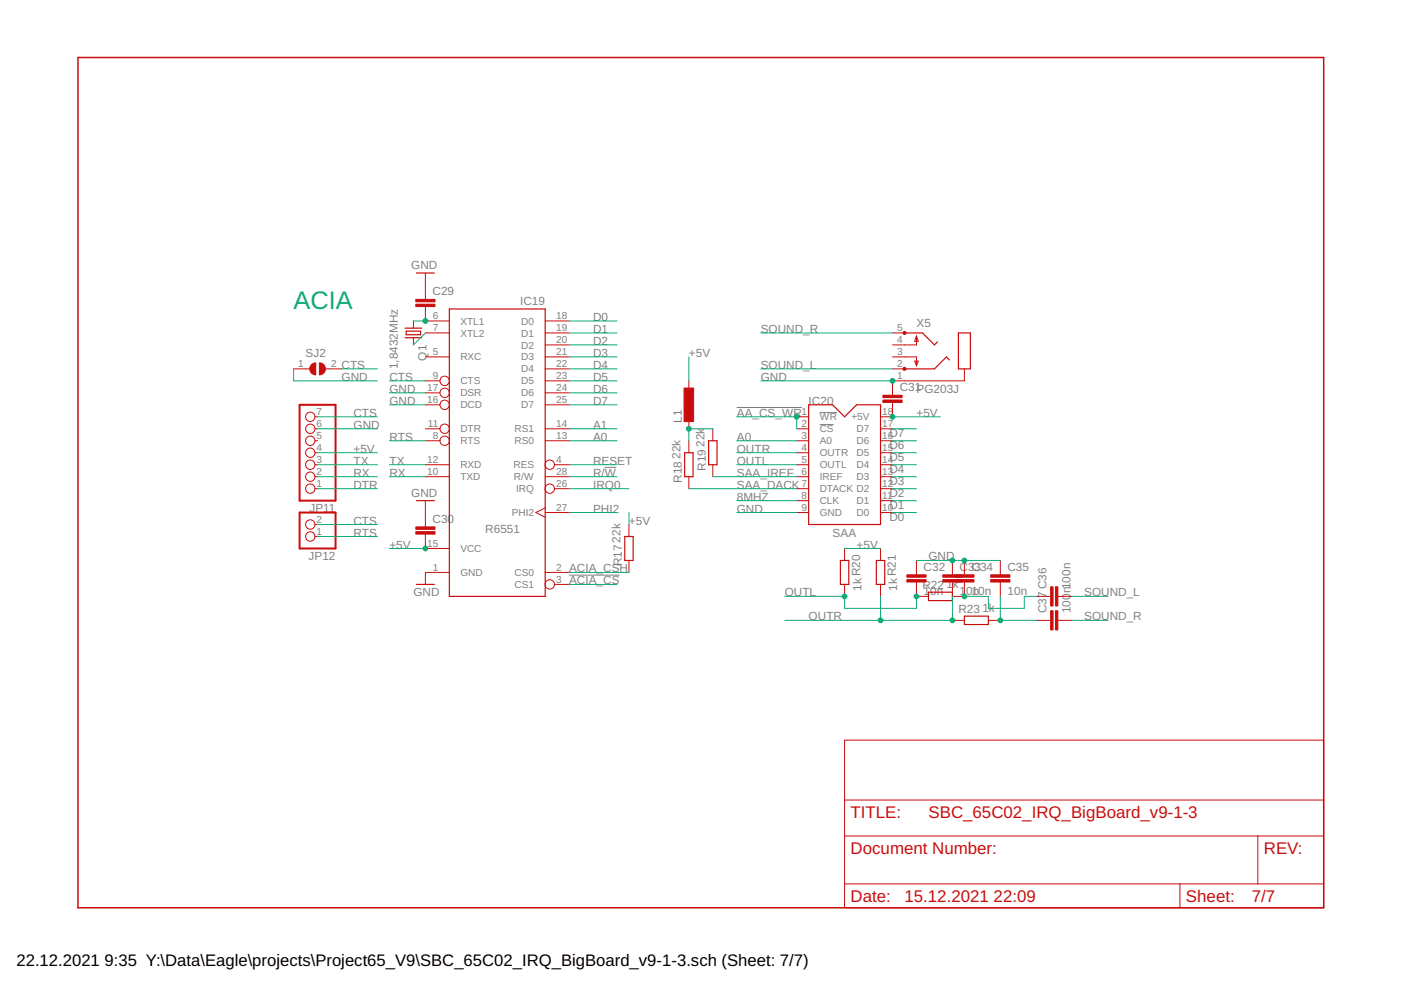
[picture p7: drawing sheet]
<svg xmlns="http://www.w3.org/2000/svg" width="297mm" height="210mm" viewBox="0 0 297 210" stroke-linecap="round" stroke-linejoin="round" font-family="sans-serif">
<path d="M128.2 99.1h2.4M156.2 86.4h13.8M173.8 87.5h3.7M173.8 90h2.9M120.7 121.9h10.7" fill="none" stroke="#808080" stroke-width=".21"/>
<g fill="#c90d0c" stroke="#c90d0c" stroke-width=".21">
<path d="M67.7 76.9a1.27 1.27 0 0 1 1.3 1.3 1.27 1.27 0 0 1-1.3 1.3z" fill-rule="evenodd"/>
<path d="M66 77.4l.5-.4 .5-.1v2.6a1.26 1.26 0 0 1-1.2-.8 1.26 1.26 0 0 1 .2-1.3z" fill-rule="evenodd"/>
<circle cx="191.8" cy="78.2" r=".33"/>
<circle cx="191.8" cy="70.6" r=".33"/>
</g>
<g fill="none" stroke="#c90d0c" stroke-width=".21">
<path d="M90.2 57.9v5.6M62.3 78.2h3.4M69 78.2h3.4M87.7 68.1v1.5M87.7 71.6v1.5M90.2 75.7h5.1M90.2 65v3.1h5.1M90.2 70.6h5.1M115.6 78.2h5.1M115.6 75.7h5.1M115.6 68.1h5.1M115.6 70.6h5.1"/>
<path d="M115.6 73.1h5.1M189.2 78.2h2.6M189.2 75.7h5.1v1.9M189.2 70.6h2.6M193.9 76.6h.8l-.4 1zM194.3 71.2v1.9h-5.1M194.3 71.2l.4 1.2h-.8zM204.5 78.2v2.6h-15.3v3M66.8 93.5h.5M66.8 90.9h.5M66.8 98.5h.5M66.8 96h.5"/>
<path d="M66.8 88.4h.5M90.2 93.5h3.1M90.2 90.9h3.1M90.2 83.3h3.1M90.2 98.5h5.1M90.2 80.8h3.1M90.2 85.8h3.1M115.6 93.5h5.1M115.6 90.9h5.1M115.6 83.3h5.1M115.6 80.8h5.1M115.6 85.8h5.1"/>
<path d="M117.6 98.5h3.1M146 80.8v2.5M146 88.4v2.5M146 93.5v2.5M151.1 90.9v2.6M151.1 98.5v2.6M168.9 93.5h2.5M168.9 90.9h2.5M168.9 98.5h2.5M168.9 96h2.5M168.9 88.4h2.5M186.7 93.5h2.5"/>
<path d="M186.7 90.9h2.5M186.7 98.5h2.5M186.7 96h2.5M189.2 85.3v3.1h-2.5M66.8 103.6h.5M66.8 101.1h.5M66.8 113.7h.5M66.8 111.2h.5M90.2 101.1h5.1M90.2 113.2v3.1h5.1M90.2 106.2v5.5M115.6 107.7l-2 1 2 1"/>
<path d="M115.6 108.7h5.1M115.6 101.1h5.1M117.6 103.6h3.1M133.3 111.2v2.5M133.3 118.8v2.6M146 101.1v2.5M168.9 103.6h2.5M168.9 108.7h2.5M168.9 101.1h2.5M168.9 106.2h2.5M179.1 116.3v2.5M186.7 103.6h2.5"/>
<path d="M186.7 108.7h2.5M186.7 101.1h2.5M186.7 106.2h2.5M186.7 116.3v2.5M194.3 118.8v3.1M201.9 118.8v3.1M204.5 118.8v3.1M212.1 118.8v3.1M95.3 121.4h-5.1v2.5M115.6 121.4h5.1M117.6 123.9h3.1M179.1 123.9v2.5"/>
<path d="M186.7 123.9v2.5M194.3 123.4v3h2.5M201.9 123.4v3h2.6v-3M201.9 131.5h2.6M209.5 131.5h2.6M212.1 123.4v3M219.7 126.4h3.1M219.7 131.5h3.1M224.3 126.4h3M224.3 131.5h3M179.1 156.9h101.5v35.6h-101.5zM179.1 177.2h101.5"/>
<path d="M179.1 169.6h101.5M266.7 177.2v10.2M179.1 187.4h101.5M250.2 187.4v5.1"/>
<circle cx="65.8" cy="96" r=".99"/>
<circle cx="65.8" cy="98.5" r=".99"/>
<circle cx="65.8" cy="93.5" r=".99"/>
<circle cx="65.8" cy="88.4" r=".99"/>
<circle cx="65.8" cy="90.9" r=".99"/>
<circle cx="94.3" cy="90.9" r=".99"/>
<circle cx="94.3" cy="93.5" r=".99"/>
<circle cx="94.3" cy="83.3" r=".99"/>
<circle cx="94.3" cy="85.8" r=".99"/>
<circle cx="94.3" cy="80.8" r=".99"/>
<circle cx="116.6" cy="98.5" r=".99"/>
<circle cx="65.8" cy="111.2" r=".99"/>
<circle cx="65.8" cy="113.7" r=".99"/>
<circle cx="65.8" cy="101.1" r=".99"/>
<circle cx="65.8" cy="103.6" r=".99"/>
<circle cx="116.6" cy="103.6" r=".99"/>
<circle cx="116.6" cy="123.9" r=".99"/>
</g>
<g fill="none" stroke="#c90d0c" stroke-width=".25">
<path d="M88.3 57.9h3.8M85.9 71.6h3.5M85.9 69.6h3.5M86.1 70.2h3.1v.8h-3.1zM95.3 65.5h20.3v60.9h-20.3zM191.8 70.6h3.8l2.5 2.5 .7-.6M201.3 76.3l-.6-.6-2.6 2.5h-6.3M203.2 70.6h2.5v7.6h-2.5zM145.2 96h1.7v5.1h-1.7zM150.2 93.5h1.8v5h-1.8zM171.4 85.8h5.1l2.6 2.6 2.5-2.6h5.1v25.4h-15.3zM88.3 106.2h3.8"/>
<path d="M132.5 113.7h1.7v5.1h-1.7zM178.2 118.8h1.8v5.1h-1.8zM185.8 118.8h1.8v5.1h-1.8zM88.3 123.9h3.8M196.8 125.6h5.1v1.7h-5.1zM204.5 130.6h5v1.8h-5z"/>
</g>
<path d="M63.5 85.8h7.6v20.4h-7.6zM63.5 108.7h7.6v7.6h-7.6z" fill="none" stroke="#c90d0c" stroke-width=".42"/>
<path d="M16.5 12.2h264.1v180.3h-264.1z" fill="none" stroke="#c90d0c" stroke-width=".32"/>
<g fill="#c90d0c" stroke="#c90d0c" stroke-width=".21">
<path d="M192.3 122.9h4v.5h-4z"/>
<path d="M192.3 121.9h4v.5h-4z"/>
<path d="M199.9 122.9h4.1v.5h-4.1z"/>
<path d="M199.9 121.9h4.1v.5h-4.1z"/>
<path d="M210.1 122.9h4v.5h-4z"/>
<path d="M210.1 121.9h4v.5h-4z"/>
<path d="M202.4 122.9h4.1v.5h-4.1z"/>
<path d="M202.4 121.9h4.1v.5h-4.1z"/>
<path d="M223.8 124.4h.5v4.1h-.5z"/>
<path d="M222.8 124.4h.5v4.1h-.5z"/>
<path d="M223.8 129.5h.5v4.1h-.5z"/>
<path d="M222.8 129.5h.5v4.1h-.5z"/>
<path d="M88.2 64.5h4v.5h-4z"/>
<path d="M88.2 63.5h4v.5h-4z"/>
<path d="M88.2 112.7h4v.5h-4z"/>
<path d="M88.2 111.7h4v.5h-4z"/>
<path d="M187.2 84.8h4.1v.5h-4.1z"/>
<path d="M187.2 83.8h4.1v.5h-4.1z"/>
<path d="M145 82.3h2.1v7.1h-2.1z"/>
</g>
<g fill="none" stroke="#0dab76" stroke-width=".21">
<path d="M62.3 78.2v2.6h17.7M72.4 78.2h7.6M87.7 68.1h2.5M90.2 70.6l-2.5 2.5M120.7 68.1h10.1M120.7 70.6h10.1M120.7 73.1h10.1M120.7 75.7h10.1M120.7 78.2h10.1M146 75.7v5.1M161.3 70.6h27.9M161.3 78.2h27.9"/>
<path d="M67.3 90.9h12.7M67.3 96h12.7M67.3 88.4h12.7M67.3 98.5h12.7M82.6 80.8h7.6M82.6 83.3h7.6M82.6 85.8h7.6M82.6 98.5h7.6M82.6 93.5h7.6M120.7 80.8h10.1M120.7 83.3h10.1M120.7 85.8h10.1"/>
<path d="M120.7 90.9h10.1M120.7 98.5h10.1M120.7 93.5h10.1M151.1 90.9h-5.1v2.6M156.2 96h12.7M156.2 88.4h12.7v2.5M156.2 98.5h12.7M156.2 93.5h12.7M161.3 80.8h27.9M189.2 90.9h5.1M189.2 96h5.1M189.2 88.4h10.2"/>
<path d="M189.2 98.5h5.1M189.2 93.5h5.1M67.3 101.1h12.7M67.3 103.6h12.7M67.3 111.2h12.7M67.3 113.7h12.7M82.6 116.3h7.6M82.6 101.1h7.6M120.7 108.7h10.1M120.7 101.1h10.1M120.7 103.6h12.6M133.3 108.7v2.5"/>
<path d="M146 103.6h22.9M151.1 101.1h17.8M156.2 108.7h12.7M156.2 106.2h12.7M179.1 116.3h7.6M189.2 108.7h5.1M189.2 101.1h5.1M189.2 106.2h5.1M189.2 103.6h5.1M194.3 118.8h17.8M120.7 123.9h10.1M120.7 121.4h12.6"/>
<path d="M166.4 126.4h12.7v2.6h15.2v-2.6M186.7 126.4v5.1M201.9 126.4v5.1h-35.5M204.5 126.4h5v2.6h7.7v-2.6h2.5M212.1 126.4v5.1h7.6M227.3 131.5h7.6M227.3 126.4h7.6"/>
</g>
<g fill="#0dab76" stroke="#0dab76" stroke-width=".21">
<circle cx="189.2" cy="80.8" r=".51"/>
<circle cx="201.9" cy="118.8" r=".51"/>
<circle cx="204.5" cy="118.8" r=".51"/>
<circle cx="90.2" cy="116.3" r=".51"/>
<circle cx="189.2" cy="88.4" r=".51"/>
<circle cx="90.2" cy="68.1" r=".51"/>
<circle cx="186.7" cy="131.5" r=".51"/>
<circle cx="201.9" cy="131.5" r=".51"/>
<circle cx="179.1" cy="126.4" r=".51"/>
<circle cx="194.3" cy="126.4" r=".51"/>
<circle cx="204.5" cy="126.4" r=".51"/>
<circle cx="212.1" cy="131.5" r=".51"/>
<circle cx="168.9" cy="88.4" r=".51"/>
<circle cx="146" cy="90.9" r=".51"/>
</g>
<text font-size="5.4" fill="#0dab76" x="62.3" y="65.5">ACIA</text>
<g font-size="3.6" fill="#c90d0c">
<text x="180.3" y="173.4">TITLE:</text>
<text x="196.8" y="173.4">SBC_65C02_IRQ_BigBoard_v9-1-3</text>
<text x="180.3" y="181.1">Document Number:</text>
<text x="268" y="181.1">REV:</text>
<text x="180.3" y="191.2">Date:</text>
<text x="191.8" y="191.2">15.12.2021</text>
<text x="210.7" y="191.2">22:09</text>
<text x="251.4" y="191.2">Sheet:</text>
<text x="265.4" y="191.2">7/7</text>
</g>
<g font-size="3.5">
<text x="3.5" y="204.7">22.12.2021</text>
<text x="22.2" y="204.7">9:35 Y:\Data\Eagle\projects\Project65_V9\SBC_65C02_IRQ_BigBoard_v9-1-3.sch (Sheet: 7/7)</text>
</g>
<g font-size="2.5" fill="#808080">
<text x="87.2" y="57.1">GND</text>
<text x="91.7" y="62.6">C29</text>
<text x="110.3" y="64.7">IC19</text>
<text x="125.7" y="68.1">D0</text>
<text x="125.7" y="70.6">D1</text>
<text x="161.3" y="70.6">SOUND_R</text>
<text x="194.3" y="69.3">X5</text>
<text x="64.8" y="75.7">SJ2</text>
<text x="90.4" y="76.5" transform="rotate(-90 90.4 76.5)">Q1</text>
<text x="125.7" y="73.1">D2</text>
<text x="125.7" y="75.7">D3</text>
<text x="146.1" y="75.7">+5V</text>
<text x="72.4" y="80.7">GND</text>
<text x="72.4" y="78.2">CTS</text>
<text x="82.6" y="83.3">GND</text>
<text x="82.6" y="80.7">CTS</text>
<text x="84.3" y="78.3" transform="rotate(-90 84.3 78.3)">1,8432MHz</text>
<text x="125.7" y="78.2">D4</text>
<text x="125.7" y="80.7">D5</text>
<text x="125.7" y="83.3">D6</text>
<text x="161.3" y="80.7">GND</text>
<text x="161.3" y="78.2">SOUND_L</text>
<text x="190.8" y="82.9">C31PG203J</text>
<text x="74.9" y="88.4">CTS</text>
<text x="82.6" y="85.8">GND</text>
<text x="125.7" y="85.8">D7</text>
<text x="144.6" y="89.6" transform="rotate(-90 144.6 89.6)">L1</text>
<text x="156.2" y="88.4">AA_CS_WR</text>
<text x="171.5" y="85.8">IC20</text>
<text x="194.3" y="88.4">+5V</text>
<text x="74.9" y="90.9">GND</text>
<text x="74.9" y="96">+5V</text>
<text x="82.6" y="93.4">RTS</text>
<text x="125.7" y="93.4">A0</text>
<text x="125.7" y="90.9">A1</text>
<text x="149.4" y="94.7" transform="rotate(-90 149.4 94.7)">22k</text>
<text x="156.2" y="93.4">A0</text>
<text x="156.2" y="96">OUTR</text>
<text x="188.6" y="95.2">D6</text>
<text x="188.6" y="92.7">D7</text>
<text x="74.9" y="98.5">TX</text>
<text x="74.9" y="101.1">RX</text>
<text x="82.6" y="98.5">TX</text>
<text x="82.6" y="101.1">RX</text>
<text x="125.7" y="98.5">RESET</text>
<text x="125.7" y="101.1">R/W</text>
<text x="144.3" y="97.3" transform="rotate(-90 144.3 97.3)">22k</text>
<text x="149.6" y="99.8" transform="rotate(-90 149.6 99.8)">R19</text>
<text x="156.2" y="98.5">OUTL</text>
<text x="156.2" y="101.1">SAA_IREF</text>
<text x="188.6" y="100.3">D4</text>
<text x="188.6" y="97.8">D5</text>
<text x="74.9" y="103.6">DTR</text>
<text x="87.2" y="105.4">GND</text>
<text x="125.7" y="103.6">IRQ0</text>
<text x="144.6" y="102.3" transform="rotate(-90 144.6 102.3)">R18</text>
<text x="156.2" y="106.1">8MHZ</text>
<text x="156.2" y="103.6">SAA_DACK</text>
<text x="188.6" y="107.9">D1</text>
<text x="188.6" y="105.4">D2</text>
<text x="188.6" y="102.8">D3</text>
<text x="65.6" y="108.6">JP11</text>
<text x="74.9" y="111.2">CTS</text>
<text x="74.9" y="113.8">RTS</text>
<text x="91.7" y="110.8">C30</text>
<text x="102.9" y="113">R6551</text>
<text x="125.7" y="108.7">PHI2</text>
<text x="133.4" y="111.2">+5V</text>
<text x="156.2" y="108.7">GND</text>
<text x="176.5" y="113.8">SAA</text>
<text x="188.6" y="110.5">D0</text>
<text x="65.4" y="118.7">JP12</text>
<text x="82.6" y="116.3">+5V</text>
<text x="131.6" y="115" transform="rotate(-90 131.6 115)">22k</text>
<text x="181.6" y="116.3">+5V</text>
<text x="196.8" y="118.8">GND</text>
<text x="120.7" y="123.9">ACIA_CS</text>
<text x="120.7" y="121.4">ACIA_CSH</text>
<text x="131.9" y="120.1" transform="rotate(-90 131.9 120.1)">R17</text>
<text x="182.6" y="125.3" transform="rotate(-90 182.6 125.3)">1k R20</text>
<text x="190.2" y="125.3" transform="rotate(-90 190.2 125.3)">1k R21</text>
<text x="195.6" y="125">R22</text>
<text x="195.8" y="121">C32</text>
<text x="200.7" y="124.7">1</text>
<text x="202.1" y="124.7">k</text>
<text x="203.5" y="121">C3C34</text>
<text x="206.6" y="121">3</text>
<text x="213.6" y="121">C35</text>
<text x="226.9" y="125.8" transform="rotate(-90 226.9 125.8)">n100n</text>
<text x="87.6" y="126.5">GND</text>
<text x="166.4" y="126.5">OUTL</text>
<text x="171.5" y="131.5">OUTR</text>
<text x="195.8" y="126.1">10n</text>
<text x="203.2" y="130">R23</text>
<text x="203.5" y="126.1">1</text>
<text x="204.8" y="126.1">010n</text>
<text x="206.2" y="126.1">n</text>
<text x="208.3" y="129.8">1k</text>
<text x="213.6" y="126.1">10n</text>
<text x="221.9" y="130" transform="rotate(-90 221.9 130)">C37 C36</text>
<text x="226.9" y="130" transform="rotate(-90 226.9 130)">100</text>
<text x="229.9" y="131.5">SOUND_R</text>
<text x="229.9" y="126.5">SOUND_L</text>
</g>
<g font-size="2.1" fill="#808080">
<text x="91.7" y="67.7">6</text>
<text x="91.7" y="70.2">7</text>
<text x="97.6" y="68.8">XTL1</text>
<text x="97.6" y="71.4">XTL2</text>
<text x="110.5" y="68.8">D0</text>
<text x="110.5" y="71.4">D1</text>
<text x="117.9" y="67.7">18</text>
<text x="117.9" y="70.2">19</text>
<text x="190.2" y="70.2">5</text>
<text x="63.2" y="77.9">1</text>
<text x="70.2" y="77.9">2</text>
<text x="91.7" y="75.3">5</text>
<text x="97.6" y="76.4">RXC</text>
<text x="110.5" y="73.9">D2</text>
<text x="110.5" y="76.4">D3</text>
<text x="117.9" y="77.9">22</text>
<text x="117.9" y="72.8">20</text>
<text x="117.9" y="75.3">21</text>
<text x="190.2" y="72.8">4</text>
<text x="190.2" y="75.3">3</text>
<text x="190.2" y="77.9">2</text>
<text x="90.6" y="82.9">17</text>
<text x="91.7" y="80.4">9</text>
<text x="97.6" y="81.5">CTS</text>
<text x="110.5" y="79">D4</text>
<text x="110.5" y="81.5">D5</text>
<text x="117.9" y="80.4">23</text>
<text x="117.9" y="82.9">24</text>
<text x="190.2" y="80.4">1</text>
<text x="67.1" y="88">7</text>
<text x="90.6" y="85.5">16</text>
<text x="97.6" y="84">DSR</text>
<text x="97.6" y="86.6">DCD</text>
<text x="110.5" y="84">D6</text>
<text x="110.5" y="86.6">D7</text>
<text x="117.9" y="85.5">25</text>
<text x="169.9" y="88">1</text>
<text x="173.8" y="89.1">WR</text>
<text x="180.5" y="89.1">+5V</text>
<text x="187" y="88">18</text>
<text x="67.1" y="95.6">4</text>
<text x="67.1" y="93.1">5</text>
<text x="67.1" y="90.5">6</text>
<text x="90.7" y="90.5">11</text>
<text x="91.7" y="93.1">8</text>
<text x="97.6" y="91.7">DTR</text>
<text x="97.6" y="94.2">RTS</text>
<text x="109.1" y="94.2">RS0</text>
<text x="109.1" y="91.7">RS1</text>
<text x="117.9" y="93.1">13</text>
<text x="117.9" y="90.5">14</text>
<text x="169.9" y="90.5">2</text>
<text x="169.9" y="93.1">3</text>
<text x="169.9" y="95.6">4</text>
<text x="173.8" y="91.7">CS</text>
<text x="173.8" y="94.2">A0</text>
<text x="181.6" y="94.2">D6</text>
<text x="181.6" y="91.7">D7</text>
<text x="187" y="95.6">15</text>
<text x="187" y="93.1">16</text>
<text x="187" y="90.5">17</text>
<text x="67.1" y="100.7">2</text>
<text x="67.1" y="98.2">3</text>
<text x="90.6" y="98.2">12</text>
<text x="90.6" y="100.7">10</text>
<text x="97.6" y="99.3">RXD</text>
<text x="97.6" y="101.8">TXD</text>
<text x="108.9" y="99.3">RES</text>
<text x="109" y="101.8">R/W</text>
<text x="117.9" y="100.7">28</text>
<text x="117.9" y="98.2">4</text>
<text x="169.9" y="98.2">5</text>
<text x="169.9" y="100.7">6</text>
<text x="173.8" y="96.7">OUTR</text>
<text x="173.8" y="99.3">OUTL</text>
<text x="173.8" y="101.8">IREF</text>
<text x="181.6" y="101.8">D3</text>
<text x="181.6" y="99.3">D4</text>
<text x="181.6" y="96.7">D5</text>
<text x="187" y="100.7">13</text>
<text x="187" y="98.2">14</text>
<text x="67.1" y="103.2">1</text>
<text x="109.4" y="104.4">IRQ</text>
<text x="117.9" y="103.2">26</text>
<text x="169.9" y="103.2">7</text>
<text x="169.9" y="105.8">8</text>
<text x="173.8" y="104.4">DTACK D2</text>
<text x="173.8" y="106.9">CLK</text>
<text x="181.6" y="106.9">D1</text>
<text x="187" y="105.8">11</text>
<text x="187" y="103.2">12</text>
<text x="67.1" y="113.4">1</text>
<text x="67.1" y="110.9">2</text>
<text x="108.5" y="109.4">PHI2</text>
<text x="117.9" y="108.3">27</text>
<text x="169.9" y="108.3">9</text>
<text x="173.8" y="109.4">GND</text>
<text x="181.6" y="109.4">D0</text>
<text x="187" y="108.3">10</text>
<text x="90.6" y="115.9">15</text>
<text x="97.6" y="117.1">VCC</text>
<text x="91.7" y="121">1</text>
<text x="97.6" y="122.1">GND</text>
<text x="109.1" y="122.1">CS0</text>
<text x="109.1" y="124.7">CS1</text>
<text x="117.9" y="121">2</text>
<text x="117.9" y="123.6">3</text>
</g>
</svg>
